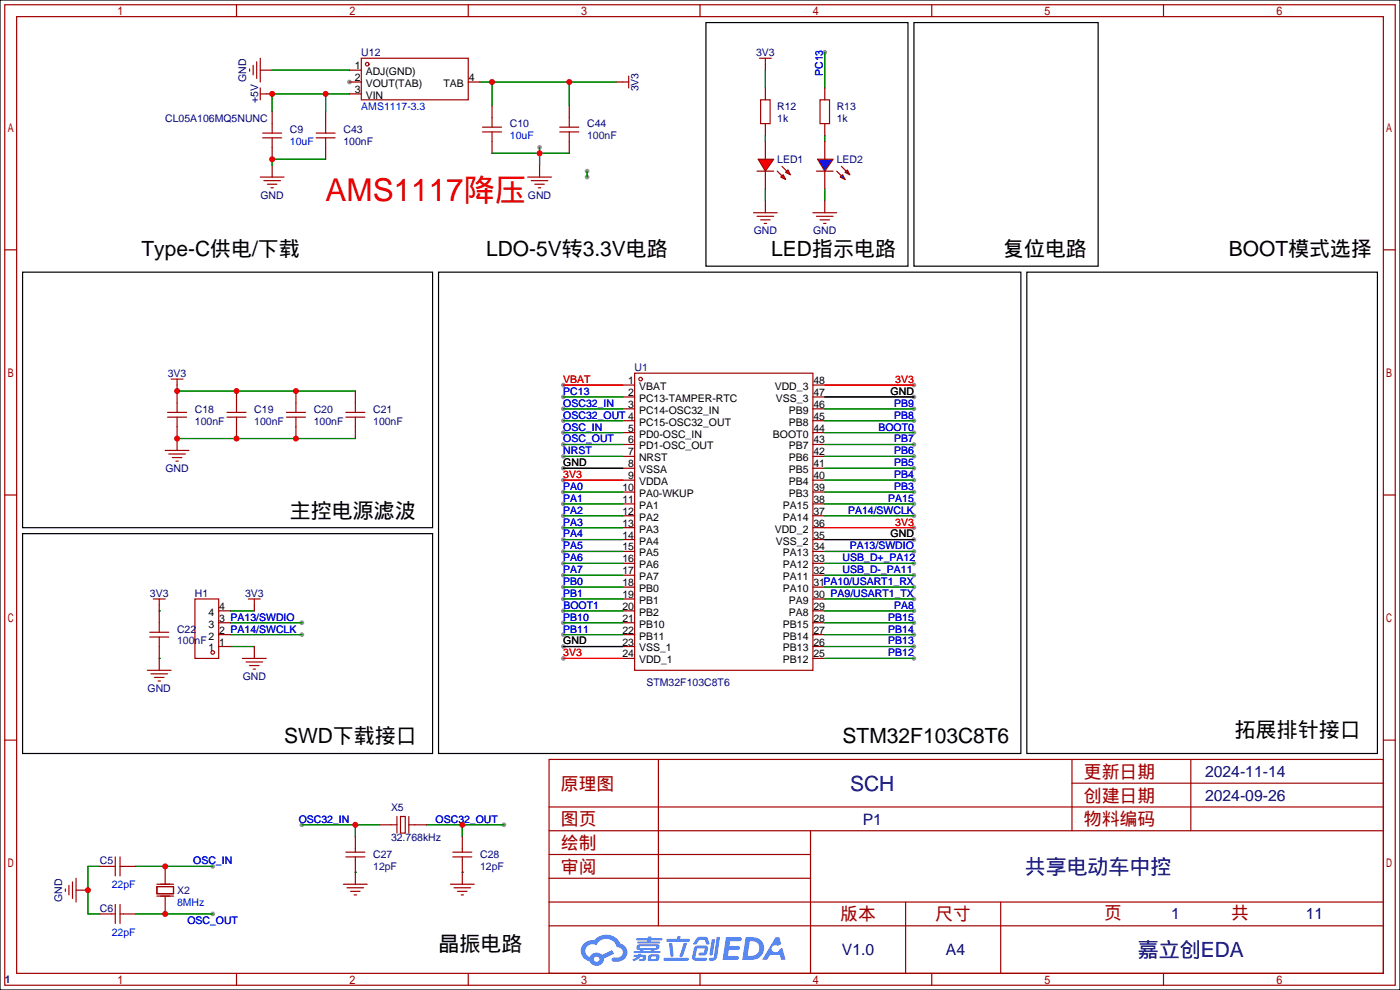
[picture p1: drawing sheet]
<svg xmlns="http://www.w3.org/2000/svg" width="299mm" height="212mm" viewBox="0 0 299 212" stroke-linecap="round" stroke-linejoin="round" font-family="sans-serif">
<path d="M0 0h299.2v211.6h-299.2z" fill="#fff" stroke="#000" stroke-width=".25"/>
<g fill="#999">
<circle cx="74.7" cy="17.5" r=".51"/>
<circle cx="176.3" cy="11.2" r=".51"/>
<circle cx="64.5" cy="133.1" r=".51"/>
<circle cx="64.5" cy="135.6" r=".51"/>
<circle cx="195.3" cy="140.7" r=".51"/>
<circle cx="195.3" cy="138.2" r=".51"/>
<circle cx="195.3" cy="135.6" r=".51"/>
<circle cx="195.3" cy="133.1" r=".51"/>
<circle cx="195.3" cy="130.6" r=".51"/>
<circle cx="195.3" cy="128" r=".51"/>
<circle cx="195.3" cy="122.9" r=".51"/>
<circle cx="195.3" cy="120.4" r=".51"/>
<circle cx="195.3" cy="117.9" r=".51"/>
<circle cx="195.3" cy="110.2" r=".51"/>
<circle cx="195.3" cy="107.7" r=".51"/>
<circle cx="195.3" cy="105.2" r=".51"/>
<circle cx="195.3" cy="102.6" r=".51"/>
<circle cx="195.3" cy="100.1" r=".51"/>
<circle cx="195.3" cy="97.5" r=".51"/>
<circle cx="195.3" cy="95" r=".51"/>
<circle cx="195.3" cy="89.9" r=".51"/>
<circle cx="195.3" cy="87.4" r=".51"/>
<circle cx="195.3" cy="125.5" r=".51"/>
<circle cx="195.3" cy="82.3" r=".51"/>
<circle cx="195.3" cy="92.5" r=".51"/>
<circle cx="195.3" cy="84.8" r=".51"/>
<circle cx="120.4" cy="82.3" r=".51"/>
<circle cx="120.4" cy="84.8" r=".51"/>
<circle cx="120.4" cy="87.4" r=".51"/>
<circle cx="120.4" cy="89.9" r=".51"/>
<circle cx="120.4" cy="92.5" r=".51"/>
<circle cx="120.4" cy="95" r=".51"/>
<circle cx="120.4" cy="97.5" r=".51"/>
<circle cx="120.4" cy="102.6" r=".51"/>
<circle cx="120.4" cy="105.2" r=".51"/>
<circle cx="120.4" cy="107.7" r=".51"/>
<circle cx="120.4" cy="110.2" r=".51"/>
<circle cx="120.4" cy="112.8" r=".51"/>
<circle cx="120.4" cy="115.3" r=".51"/>
<circle cx="120.4" cy="117.9" r=".51"/>
<circle cx="120.4" cy="120.4" r=".51"/>
<circle cx="120.4" cy="122.9" r=".51"/>
<circle cx="120.4" cy="125.5" r=".51"/>
<circle cx="120.4" cy="128" r=".51"/>
<circle cx="120.4" cy="130.6" r=".51"/>
<circle cx="120.4" cy="133.1" r=".51"/>
<circle cx="120.4" cy="135.6" r=".51"/>
<circle cx="120.4" cy="140.7" r=".51"/>
<circle cx="120.4" cy="100.1" r=".51"/>
<circle cx="120.4" cy="138.2" r=".51"/>
<circle cx="195.3" cy="112.8" r=".51"/>
<circle cx="195.3" cy="115.3" r=".51"/>
<circle cx="64.5" cy="176.3" r=".51"/>
<circle cx="107.7" cy="176.3" r=".51"/>
<circle cx="45.5" cy="195.3" r=".51"/>
<circle cx="45.5" cy="185.2" r=".51"/>
<circle cx="115.3" cy="31.5" r=".51"/>
<circle cx="125.5" cy="36.6" r=".51"/>
<circle cx="125.5" cy="37.8" r=".51"/>
</g>
<g fill="none" stroke="#a10000" stroke-width=".25">
<path d="M1 1h297.2v209.6h-297.2zM3.6 3.6h292.1v204.4h-292.1zM50.5 1v2.6M100.1 1v2.6M149.6 1v2.6M199.1 1v2.6M248.7 1v2.6M1 53.4h2.6M295.7 53.4h2.5M1 105.8h2.6M295.7 105.8h2.5M1 158.2h2.6"/>
<path d="M295.7 158.2h2.5M117.3 162.3h178.4v45.7h-178.4zM117.3 177.5h178.4M117.3 172.5h178.4M140.7 162.3v35.6M173.2 177.5v30.5M229.1 162.3v15.2M229.1 167.4h66.6M254.5 162.3v15.2M117.3 182.6h55.9M117.3 197.9h178.4M117.3 192.8h178.4"/>
<path d="M117.3 187.7h55.9M193.5 192.8v15.2M213.9 192.8v15.2M50.5 208v2.6M100.1 208v2.6M149.6 208v2.6M199.1 208v2.6M248.7 208v2.6"/>
</g>
<g fill="#5487ff">
<path d="M155.2 200.3h2.6a.48 .48 0 0 1 .7 .4 .48 .48 0 0 1-.6 .4h-1.8l-.2 1.1h1.9a.43 .43 0 0 1 .4 .4 .43 .43 0 0 1-.5 .4h-1.9l-.2 1.3h1.7a.45 .45 0 0 1 .5 .2 .45 .45 0 0 1-.1 .6h-3.3z"/>
<path d="M165.7 200.3h.9l.4 1.5-.8 .3a.84 .84 0 0 0-1.2 .3 .84 .84 0 0 0 .4 1.1 .84 .84 0 0 0 1.1-.4l.1-.2 .6-.3 .7 2.5h-1l-.2-1h-2.1l-.6 1h-1.1z"/>
<path d="M152.1 200.8h.7l-.5 3.1a.36 .36 0 0 1-.3 .3 .36 .36 0 0 1-.4-.3z"/>
<path d="M153.2 200.2h.7l-.6 4.3a1.13 1.13 0 0 1-1.8 .6l.2-.4h.7l.2-.2z"/>
<path d="M148.9 200.6l.6-.4h1a.77 .77 0 0 1 .9 .5l.3 1-.2 .2h-.5l-.3-.9-.2-.2-1 .1-.7 1-.6-.1-.1-.2z"/>
<path d="M148.4 202.4l.6-.3h1.7a.81 .81 0 0 1 .7 .5 .81 .81 0 0 1-.2 .8 .81 .81 0 0 1-.9 .8h-.7a.32 .32 0 0 1-.3-.3 .32 .32 0 0 1 .4-.3h.7l.2-.9-1.6 .1-.4 1.8 2.2 .1a.32 .32 0 0 1 .3 .4 .32 .32 0 0 1-.4 .2h-2.2l-.5-.3-.1-.5z"/>
<path d="M141.9 204.7h5a.33 .33 0 0 1 .3 .3 .33 .33 0 0 1-.3 .3h-4.9l-.2-.1z"/>
<path d="M146.1 201.5h.8l-.7 2a.98 .98 0 0 1-.7 1.1l-.3-.3z"/>
<path d="M143 201.6h.7l.3 2.5a.34 .34 0 0 1-.3 .4 .34 .34 0 0 1-.4-.3z"/>
<path d="M142.5 200.7h2.1l.3-.6h.6l-.1 .6h1.7a.32 .32 0 0 1 .4 .3 .32 .32 0 0 1-.4 .3h-4.5l-.2-.2z"/>
<path d="M135.5 204.1h.9l.1-.3h.6v.3h.8a.82 .82 0 0 1-.5 1.3h-.8v-.4l.7-.1 .1-.3a.68 .68 0 0 0-1 .4l-1.1 .4-.1-.4 .9-.5h-.7z"/>
<path d="M136 200.5h2.4l.1-.3h.7v.3h2.2l.2 .3-.2 .2h-2.3v.2h1.8l.2 .3-.2 .1h-4.5l-.1-.4h2l.1-.2h-2.3l-.1-.2z"/>
<path d="M159.4 200.3l-.8 4.9h1.7a2.5 2.5 0 0 0 3-2.5 2.5 2.5 0 0 0-3.1-2.4zM160.3 201.1a1.61 1.61 0 0 1 2 1.5 1.61 1.61 0 0 1-1.8 1.7h-.7z"/>
<path d="M136.2 202a.55 .55 0 0 0-.2 .8 .55 .55 0 0 0 .7 .2l.1 .3h-1.3v.3l5.4 .1 .3-.2-.2-.2h-1.2l.2-.3a.7 .7 0 0 0 .8-.3 .7 .7 0 0 0 0-.8l-4.2-.1zM136.8 202.3l3.3-.1 .1 .1-.2 .3h-3.2zM137.5 203h1.7l-.2 .3h-1.4z"/>
<path d="M138.6 204.2a1.05 1.05 0 0 0 0 1.2 2.91 2.91 0 0 0 2.2-.2 .98 .98 0 0 0 0-1.2h-1.6zM139.2 204.5l.9-.1 .1 .4-.2 .2-.8-.1z"/>
<path d="M124.9 201.6a2.23 2.23 0 0 0-.7 2.3 2.23 2.23 0 0 0 1.8 1.6 1.58 1.58 0 0 0 1.8 .9 1.58 1.58 0 0 0 1.3-1.5l2.2-1.1-.5-.7-2.1 1a1.65 1.65 0 0 0-2.7 .4 1.45 1.45 0 0 1-.8-1.9 1.45 1.45 0 0 1 2-.7l.3 .1a2.3 2.3 0 0 1 2.3-1.3 2.3 2.3 0 0 1 2 1.7 1.12 1.12 0 0 1 1.3 1 1.12 1.12 0 0 1-1.1 1.2h-.7a.45 .45 0 0 0-.6 .4 .45 .45 0 0 0 .5 .5 2.21 2.21 0 0 0 2.2-.5 2.21 2.21 0 0 0 .5-2.3 2.13 2.13 0 0 0-1.3-1.1 3.3 3.3 0 0 0-5.6-.7l-1.1 .1zM127 205a.57 .57 0 0 1 1.1 0 .57 .57 0 0 1-1.1 0z"/>
</g>
<g fill="none" stroke="#008700" stroke-width=".25">
<path d="M58.2 15h16.5M102.6 17.5h29.2M105.2 17.5v5.1M121.7 17.5v5.1M163.6 15v3.8M176.3 11.2v7.6M69.6 34h-11.4v1.3M69.6 20.1v3.8M74.7 20.1h-16.5v3.8M105.2 32.8h16.5M115.3 31.5v3.8M125.5 36.6v1.2"/>
<path d="M163.6 29v1.2M176.3 29v1.2M163.6 40.4v2.5M176.3 40.4v2.5M37.8 83.6h38.1M37.8 93.7h38.1M120.4 97.5h12.7M120.4 95h12.7M120.4 89.9h12.7M120.4 87.4h12.7M120.4 92.5h12.7M120.4 84.8h12.7"/>
<path d="M176.3 97.5h19M176.3 95h19M176.3 89.9h19M176.3 87.4h19M176.3 92.5h19M120.4 117.9h12.7M120.4 110.2h12.7M120.4 107.7h12.7M120.4 105.2h12.7M120.4 112.8h12.7M120.4 115.3h12.7M176.3 117.9h19"/>
<path d="M176.3 110.2h19M176.3 107.7h19M176.3 105.2h19M176.3 102.6h19M176.3 100.1h19M34 130.6h.1M49.3 133.1h15.2M49.3 130.6h5.1M49.3 138.2h5.1M49.3 135.6h15.2M120.4 133.1h12.7M120.4 130.6h12.7"/>
<path d="M120.4 135.6h12.7M120.4 128h12.7M120.4 122.9h12.7M120.4 120.4h12.7M120.4 125.5h12.7M176.3 133.1h19M176.3 130.6h19M176.3 138.2h19M176.3 135.6h19M176.3 128h19M176.3 122.9h19M176.3 120.4h19"/>
<path d="M176.3 125.5h19M34 140.7h.1M176.3 140.7h19M64.5 176.3h16.5M75.9 176.3v2.5M91.2 176.3h16.5M98.8 176.3v2.5M21.3 185.2h-2.5v10.1h2.5M29 185.2h16.5M29 195.3h16.5M75.9 186.4h.1M98.8 186.4h.1"/>
</g>
<path d="M150.9 4.8h43.2v52.1h-43.2zM195.3 4.8h39.4v52.1h-39.4zM4.8 58.2h87.7v54.6h-87.7zM93.7 58.2h124.5v102.8h-124.5zM219.5 58.2h74.9v102.8h-74.9zM176.3 84.8h19M4.8 114h87.7v47h-87.7zM120.4 100.1h12.7M176.3 115.3h19M120.4 138.2h12.7" fill="none" stroke="#000" stroke-width=".25"/>
<g fill="none" stroke="#870000" stroke-width=".25">
<path d="M55.6 15h2.6M74.7 15h2.5M74.7 17.5h2.5M100.1 17.5h2.5M131.8 17.5h1.3M163.6 13.7v1.3M163.6 18.8v2.5M176.3 18.8v2.5M56.9 20.1h1.3M58.2 23.9v2.5M58.2 31.5v2.5M58.2 35.3v2.5"/>
<path d="M69.6 23.9v2.5M69.6 31.5v2.5M74.7 20.1h2.5M105.2 22.6v2.5M105.2 30.2v2.6M115.3 35.3v2.5M121.7 22.6v2.5M121.7 30.2v2.6M163.6 26.4v2.6M163.6 30.2v3.8M163.6 36.6v3.8M176.3 26.4v2.6"/>
<path d="M163.6 42.9v2.6M176.3 42.9v2.6M37.8 82.3v3.8M37.8 91.2v5.1M50.5 83.6v2.5M50.5 91.2v2.5M63.2 83.6v2.5M63.2 91.2v2.5M75.9 83.6v2.5M75.9 91.2v2.5M133.1 82.3h2.5M133.1 84.8h2.5"/>
<path d="M133.1 87.4h2.5M133.1 89.9h2.5M133.1 92.5h2.5M133.1 95h2.5M133.1 97.5h2.5M173.7 82.3h2.6M173.7 84.8h2.6M173.7 87.4h2.6M173.7 89.9h2.6M173.7 92.5h2.6M173.7 95h2.6M173.7 97.5h2.6"/>
<path d="M133.1 100.1h2.5M133.1 102.6h2.5M133.1 105.2h2.5M133.1 107.7h2.5M133.1 110.2h2.5M133.1 112.8h2.5M133.1 115.3h2.5M133.1 117.9h2.5M173.7 100.1h2.6M173.7 102.6h2.6M173.7 105.2h2.6M173.7 107.7h2.6"/>
<path d="M173.7 110.2h2.6M173.7 112.8h2.6M173.7 115.3h2.6M173.7 117.9h2.6M34 129.3v3.8M34 138.2v5.1M46.7 138.2h2.6M46.7 135.6h2.6M46.7 133.1h2.6M46.7 130.6h2.6M54.4 129.3v1.3M54.4 138.2v2.5"/>
<path d="M133.1 138.2h2.5M133.1 135.6h2.5M133.1 133.1h2.5M133.1 130.6h2.5M133.1 120.4h2.5M133.1 122.9h2.5M133.1 125.5h2.5M133.1 128h2.5M173.7 138.2h2.6M173.7 135.6h2.6M173.7 133.1h2.6M173.7 130.6h2.6"/>
<path d="M173.7 120.4h2.6M173.7 122.9h2.6M173.7 125.5h2.6M173.7 128h2.6M133.1 140.7h2.5M173.7 140.7h2.6M75.9 178.8v2.6M81 176.3h2.6M88.6 176.3h2.6M98.8 178.8v2.6M16.3 190.2h2.5M21.3 195.3h2.6"/>
<path d="M21.3 185.2h2.6M26.4 195.3h2.6M26.4 185.2h2.6M35.3 185.2v3.8M35.3 191.5v3.8M75.9 183.9v5.1M98.8 183.9v5.1"/>
</g>
<g fill="none" stroke="#a10000" stroke-width=".25">
<path d="M53.3 14.7v.5M54.1 14v2M54.9 13.2v3.6M55.6 12.4v5.1M55.6 18.8v2.5M77.2 12.4h22.9v8.9h-22.9zM133.1 17.5h1.3M134.4 16.3v2.5M162.3 12.4h2.5M163.6 12.4v1.3M55.6 37.8h5.1M55.6 20.1h1.3"/>
<path d="M56.1 29.5h4.1M56.1 28.4h4.1M56.4 38.6h3.5M57.1 39.4h2.1M58.2 26.4v2M58.2 29.5v2M67.6 29.5h4M67.6 28.4h4M69.6 26.4v2M69.6 29.5v2M103.1 28.2h4.1M103.1 27.2h4.1"/>
<path d="M105.2 25.1v2.1M105.2 28.2v2M112.8 37.8h5.1M113.5 38.6h3.6M114.3 39.4h2M119.6 28.2h4.1M119.6 27.2h4.1M121.7 25.1v2.1M121.7 28.2v2M161.8 36.6h3.6M162.6 21.3h2v5.1h-2zM175.3 21.3h2v5.1h-2z"/>
<path d="M57.9 40.1h.5M115.1 40.1h.5M161 45.5h5.1M161.8 46.2h3.6M162.6 47h2M163.3 47.8h.5M173.7 45.5h5.1M174.5 46.2h3.6M175.3 47h2M176 47.8h.5M135.6 79.8h38.1v63.5h-38.1zM35.3 96.3h5.1"/>
<path d="M35.8 89.2h4.1M35.8 88.1h4.1M36.1 97h3.5M36.6 81h2.5M36.8 97.8h2.1M37.6 98.6h.5M37.8 81v1.3M37.8 86.1v2M37.8 89.2v2M48.5 89.2h4.1M48.5 88.1h4.1M50.5 86.1v2"/>
<path d="M50.5 89.2v2M61.2 89.2h4.1M61.2 88.1h4.1M63.2 86.1v2M63.2 89.2v2M73.9 89.2h4.1M73.9 88.1h4.1M75.9 86.1v2M75.9 89.2v2M32 136.1h4.1M32 135.1h4.1M32.8 128h2.5"/>
<path d="M34 128v1.3M34 133.1v2M34 136.1v2.1M41.7 128h5v12.7h-5zM53.1 128h2.5M54.4 128v1.3M31.5 143.3h5.1M32.3 144h3.5M33 144.8h2.1M33.8 145.5h.5M51.8 140.7h5.1M52.6 141.5h3.5"/>
<path d="M53.3 142.2h2.1M54.1 143h.5M83.6 176.3h1.2M84.8 174.5v3.6M85.6 174.5h1v3.6h-1zM87.4 176.3h1.2M87.4 174.5v3.6M14 190v.5M14.7 189.2v2.1M15.5 188.5v3.5M16.3 187.7v5.1M23.9 195.3h.7"/>
<path d="M23.9 185.2h.7M24.6 183.1v4.1M24.6 193.3v4.1M25.7 183.1v4.1M25.7 193.3v4.1M25.7 195.3h.7M25.7 185.2h.7M33.5 189.5h3.6v1.5h-3.6zM33.5 189h3.6M33.5 191.5h3.6M73.4 189h5.1M73.9 183.1h4.1"/>
<path d="M73.9 182.1h4.1M74.2 189.7h3.5M74.9 190.5h2.1M75.7 191.3h.5M75.9 181.4v.7M75.9 183.1v.8M96.3 189h5M96.8 183.1h4M96.8 182.1h4M97 189.7h3.6M97.8 190.5h2M98.6 191.3h.5"/>
<path d="M98.8 181.4v.7M98.8 183.1v.8"/>
<circle cx="78.5" cy="13.7" r=".38"/>
<circle cx="136.9" cy="81" r=".38"/>
<circle cx="45.5" cy="139.4" r=".38"/>
</g>
<path d="M120.4 82.3h12.7M176.3 82.3h19M120.4 102.6h12.7M176.3 112.8h19M120.4 140.7h12.7" fill="none" stroke="#f00" stroke-width=".25"/>
<g fill="#f00" stroke="#a10000" stroke-width=".25">
<path d="M162.1 34h3.3l-1.8 2.6z"/>
<path d="M168.4 36.3l.5 1-1-.5z"/>
<path d="M166.9 37.8l.5-.5 .5 1.1z"/>
</g>
<path d="M166.1 36.6l1 1M167.1 35.6l1 1M174.5 36.6h3.6" fill="none" stroke="#a10000" stroke-width=".25"/>
<path d="M176.3 30.2v3.8M176.3 36.6v3.8" fill="none" stroke="#870000" stroke-width=".25"/>
<g fill="#00f" stroke="#a10000" stroke-width=".25">
<path d="M174.8 34h3.3l-1.8 2.6z"/>
<path d="M181.1 36.3l.5 1-1-.5z"/>
<path d="M179.6 37.8l.5-.5 .5 1.1z"/>
</g>
<path d="M178.8 36.6l1 1M179.8 35.6l1 1" fill="none" stroke="#a10000" stroke-width=".25"/>
<g fill="#c00">
<circle cx="37.8" cy="83.6" r=".63"/>
<circle cx="50.5" cy="83.6" r=".63"/>
<circle cx="63.2" cy="83.6" r=".63"/>
<circle cx="37.8" cy="93.7" r=".63"/>
<circle cx="50.5" cy="93.7" r=".63"/>
<circle cx="63.2" cy="93.7" r=".63"/>
<circle cx="75.9" cy="176.3" r=".63"/>
<circle cx="98.8" cy="176.3" r=".63"/>
<circle cx="18.8" cy="190.2" r=".63"/>
<circle cx="35.3" cy="195.3" r=".63"/>
<circle cx="35.3" cy="185.2" r=".63"/>
<circle cx="105.2" cy="17.5" r=".63"/>
<circle cx="121.7" cy="17.5" r=".63"/>
<circle cx="58.2" cy="34" r=".63"/>
<circle cx="115.3" cy="32.8" r=".63"/>
<circle cx="69.6" cy="20.1" r=".63"/>
<circle cx="58.2" cy="20.1" r=".63"/>
</g>
<text font-size="6.7" fill="#f00" x="69.6" y="42.9">AMS1117降压</text>
<g font-size="4.5">
<text x="30.2" y="54.7">Type-C供电/下载</text>
<text x="103.9" y="54.7">LDO-5V转3.3V电路</text>
<text x="164.8" y="54.7">LED指示电路</text>
<text x="214.4" y="54.7">复位电路</text>
<text x="262.6" y="54.7">BOOT模式选择</text>
<text x="62" y="110.6">主控电源滤波</text>
<text x="60.7" y="158.9">SWD下载接口</text>
<text x="180.1" y="158.9">STM32F103C8T6</text>
<text x="263.9" y="157.6">拓展排针接口</text>
<text x="93.7" y="203.3">晶振电路</text>
</g>
<g font-size="4.5" fill="#000080">
<text x="181.7" y="169">SCH</text>
<text x="219" y="186.8">共享电动车中控</text>
<text x="243.2" y="204.6">嘉立创EDA</text>
</g>
<g font-size="3.8" fill="#a00000">
<text x="231.6" y="166.2">更新日期</text>
<text x="119.9" y="168.8">原理图</text>
<text x="231.6" y="171.3">创建日期</text>
<text x="119.9" y="176.4">图页</text>
<text x="231.6" y="176.4">物料编码</text>
<text x="119.9" y="181.5">绘制</text>
<text x="119.9" y="186.6">审阅</text>
<text x="179.6" y="196.7">版本</text>
<text x="199.9" y="196.7">尺寸</text>
<text x="236" y="196.5">页</text>
<text x="263.1" y="196.5">共</text>
</g>
<g font-size="3.4" fill="#000080">
<text x="257.6" y="166.1">2024-11-14</text>
<text x="257.6" y="171.2">2024-09-26</text>
<text x="184.4" y="176.2">P1</text>
<text x="250.3" y="196.3">1</text>
<text x="279.1" y="196.3">11</text>
<text x="179.9" y="204.2">V1.0</text>
<text x="202.2" y="204.2">A4</text>
</g>
<g font-size="2.2" fill="#000080">
<text x="77.2" y="12">U12</text>
<text x="161.6" y="12">3V3</text>
<text x="52.6" y="17.5" transform="rotate(-90 52.6 17.5)">GND</text>
<text x="55.2" y="22.1" transform="rotate(-90 55.2 22.1)">+5V</text>
<text x="136.5" y="19.5" transform="rotate(-90 136.5 19.5)">3V3</text>
<text x="166.1" y="23.4">R12</text>
<text x="178.8" y="23.4">R13</text>
<text x="35.3" y="26">CL05A106MQ5NUNC</text>
<text x="62" y="28.5">C9</text>
<text x="73.4" y="28.5">C43</text>
<text x="109" y="27.2">C10</text>
<text x="125.5" y="27.2">C44</text>
<text x="125.5" y="29.8">100nF</text>
<text x="166.1" y="26">1k</text>
<text x="178.8" y="26">1k</text>
<text x="73.4" y="31">100nF</text>
<text x="166.1" y="34.9">LED1</text>
<text x="178.8" y="34.9">LED2</text>
<text x="55.7" y="42.5">GND</text>
<text x="112.8" y="42.5">GND</text>
<text x="161.1" y="50.1">GND</text>
<text x="173.8" y="50.1">GND</text>
<text x="35.9" y="80.6">3V3</text>
<text x="135.6" y="79.3">U1</text>
<text x="41.7" y="88.2">C18</text>
<text x="54.4" y="88.2">C19</text>
<text x="67.1" y="88.2">C20</text>
<text x="79.8" y="88.2">C21</text>
<text x="41.7" y="90.7">100nF</text>
<text x="54.4" y="90.7">100nF</text>
<text x="67.1" y="90.7">100nF</text>
<text x="79.8" y="90.7">100nF</text>
<text x="35.4" y="100.9">GND</text>
<text x="32" y="127.6">3V3</text>
<text x="41.7" y="127.6">H1</text>
<text x="52.4" y="127.6">3V3</text>
<text x="37.8" y="135.2">C22</text>
<text x="37.8" y="137.7">100nF</text>
<text x="31.5" y="147.9">GND</text>
<text x="51.9" y="145.3">GND</text>
<text x="138.2" y="146.6">STM32F103C8T6</text>
<text x="83.6" y="173.3">X5</text>
<text x="83.6" y="179.6">32.768kHz</text>
<text x="21.3" y="184.7">C5</text>
<text x="79.8" y="183.4">C27</text>
<text x="79.8" y="186">12pF</text>
<text x="102.6" y="183.4">C28</text>
<text x="102.6" y="186">12pF</text>
<text x="37.8" y="191.1">X2</text>
<text x="13.3" y="192.7" transform="rotate(-90 13.3 192.7)">GND</text>
<text x="21.3" y="194.9">C6</text>
<text x="1" y="210.1">1</text>
</g>
<g font-size="2.2">
<text x="75.8" y="14.8">1</text>
<text x="75.8" y="17.3">2</text>
<text x="78.2" y="16">ADJ(GND)</text>
<text x="100.2" y="17.3">4</text>
<text x="75.8" y="19.9">3</text>
<text x="78.2" y="18.6">VOUT(TAB)</text>
<text x="78.2" y="21.1">VIN</text>
<text x="94.8" y="18.6">TAB</text>
<text x="134.3" y="82.1">1</text>
<text x="136.6" y="83.4">VBAT</text>
<text x="165.6" y="83.4">VDD_3</text>
<text x="173.9" y="82.1">48</text>
<text x="134.3" y="84.6">2</text>
<text x="134.3" y="87.2">3</text>
<text x="136.6" y="85.9">PC13-TAMPER-RTC</text>
<text x="136.6" y="88.4">PC14-OSC32_IN</text>
<text x="165.8" y="85.9">VSS_3</text>
<text x="168.6" y="88.4">PB9</text>
<text x="173.9" y="89.7">45</text>
<text x="173.9" y="87.2">46</text>
<text x="173.9" y="84.6">47</text>
<text x="190.3" y="84.4">GND</text>
<text x="134.3" y="92.2">5</text>
<text x="134.3" y="94.8">6</text>
<text x="136.6" y="91">PC15-OSC32_OUT</text>
<text x="136.6" y="93.5">PD0-OSC_IN</text>
<text x="165.2" y="93.5">BOOT0</text>
<text x="168.6" y="91">PB8</text>
<text x="173.9" y="94.8">43</text>
<text x="173.9" y="92.2">44</text>
<text x="120.4" y="99.6">GND</text>
<text x="134.3" y="97.3">7</text>
<text x="134.3" y="99.9">8</text>
<text x="136.6" y="96.1">PD1-OSC_OUT</text>
<text x="136.6" y="98.6">NRST</text>
<text x="136.6" y="101.1">VSSA</text>
<text x="168.6" y="101.1">PB5</text>
<text x="168.6" y="98.6">PB6</text>
<text x="168.6" y="96.1">PB7</text>
<text x="173.9" y="99.9">41</text>
<text x="173.9" y="97.3">42</text>
<text x="133" y="104.9">10</text>
<text x="133" y="107.5">11</text>
<text x="134.3" y="102.4">9</text>
<text x="136.6" y="103.7">VDDA</text>
<text x="136.6" y="106.2">PA0-WKUP</text>
<text x="168.6" y="106.2">PB3</text>
<text x="168.6" y="103.7">PB4</text>
<text x="173.9" y="107.5">38</text>
<text x="173.9" y="104.9">39</text>
<text x="173.9" y="102.4">40</text>
<text x="133" y="110">12</text>
<text x="133" y="112.6">13</text>
<text x="136.6" y="108.8">PA1</text>
<text x="136.6" y="111.3">PA2</text>
<text x="136.6" y="113.8">PA3</text>
<text x="165.6" y="113.8">VDD_2</text>
<text x="167.3" y="111.3">PA14</text>
<text x="167.3" y="108.8">PA15</text>
<text x="173.9" y="112.6">36</text>
<text x="173.9" y="110">37</text>
<text x="133" y="115.1">14</text>
<text x="133" y="117.6">15</text>
<text x="136.6" y="116.4">PA4</text>
<text x="136.6" y="118.9">PA5</text>
<text x="165.8" y="116.4">VSS_2</text>
<text x="167.3" y="118.9">PA13</text>
<text x="173.9" y="117.6">34</text>
<text x="173.9" y="115.1">35</text>
<text x="190.3" y="114.9">GND</text>
<text x="133" y="120.2">16</text>
<text x="133" y="122.7">17</text>
<text x="133" y="125.3">18</text>
<text x="136.6" y="121.5">PA6</text>
<text x="136.6" y="124">PA7</text>
<text x="167.3" y="124">PA11</text>
<text x="167.3" y="121.5">PA12</text>
<text x="173.9" y="125.3">31PA10/USART1_RX</text>
<text x="173.9" y="122.7">32</text>
<text x="173.9" y="120.2">33</text>
<text x="44.5" y="131.6">4</text>
<text x="46.9" y="130.3">4</text>
<text x="133" y="127.8">19</text>
<text x="133" y="130.3">20</text>
<text x="136.6" y="126.5">PB0</text>
<text x="136.6" y="129.1">PB1</text>
<text x="136.6" y="131.6">PB2</text>
<text x="167.3" y="126.5">PA10</text>
<text x="168.6" y="131.6">PA8</text>
<text x="168.6" y="129.1">PA9</text>
<text x="173.9" y="130.3">29</text>
<text x="173.9" y="127.8">30 PA9/USART1_TX</text>
<text x="44.5" y="136.7">2</text>
<text x="44.5" y="134.2">3</text>
<text x="46.9" y="138">1</text>
<text x="46.9" y="135.4">2 PA14/SWCLK</text>
<text x="46.9" y="132.9">3 PA13/SWDIO</text>
<text x="120.4" y="137.7">GND</text>
<text x="133" y="132.9">21</text>
<text x="133" y="135.4">22</text>
<text x="133" y="138">23</text>
<text x="136.6" y="134.2">PB10</text>
<text x="136.6" y="136.7">PB11</text>
<text x="167.3" y="136.7">PB14</text>
<text x="167.3" y="134.2">PB15</text>
<text x="173.9" y="138">26</text>
<text x="173.9" y="135.4">27</text>
<text x="173.9" y="132.9">28</text>
<text x="44.5" y="139.2">1</text>
<text x="133" y="140.5">24</text>
<text x="136.6" y="139.2">VSS_1</text>
<text x="136.6" y="141.8">VDD_1</text>
<text x="167.3" y="141.8">PB12</text>
<text x="167.3" y="139.2">PB13</text>
<text x="173.9" y="140.5">25</text>
</g>
<g font-size="2.2" fill="#00f">
<text x="175.8" y="16.3" transform="rotate(-90 175.8 16.3)">PC13</text>
<text x="77.2" y="23.4">AMS1117-3.3</text>
<text x="109" y="29.8">10uF</text>
<text x="62" y="31">10uF</text>
<text x="120.4" y="84.4">PC13</text>
<text x="120.4" y="86.9">OSC32_IN</text>
<text x="120.4" y="89.5">OSC32_OUT 4</text>
<text x="191.1" y="89.5">PB8</text>
<text x="191.1" y="86.9">PB9</text>
<text x="120.4" y="92">OSC_IN</text>
<text x="120.4" y="94.5">OSC_OUT</text>
<text x="187.7" y="92">BOOT0</text>
<text x="191.1" y="94.5">PB7</text>
<text x="120.4" y="97.1">NRST</text>
<text x="191.1" y="99.6">PB5</text>
<text x="191.1" y="97.1">PB6</text>
<text x="120.4" y="104.7">PA0</text>
<text x="120.4" y="107.2">PA1</text>
<text x="189.8" y="107.2">PA15</text>
<text x="191.1" y="104.7">PB3</text>
<text x="191.1" y="102.2">PB4</text>
<text x="120.4" y="109.8">PA2</text>
<text x="120.4" y="112.3">PA3</text>
<text x="181.3" y="109.8">PA14/SWCLK</text>
<text x="120.4" y="114.9">PA4</text>
<text x="120.4" y="117.4">PA5</text>
<text x="120.4" y="119.9">PA6</text>
<text x="180.1" y="119.9">USB_D+_PA12</text>
<text x="181.6" y="117.4">PA13/SWDIO</text>
<text x="120.4" y="122.5">PA7</text>
<text x="120.4" y="125">PB0</text>
<text x="180.1" y="122.5">USB_D-_PA11</text>
<text x="120.4" y="127.6">PB1</text>
<text x="120.4" y="130.1">BOOT1</text>
<text x="191.1" y="130.1">PA8</text>
<text x="120.4" y="132.6">PB10</text>
<text x="120.4" y="135.2">PB11</text>
<text x="189.8" y="137.7">PB13</text>
<text x="189.8" y="135.2">PB14</text>
<text x="189.8" y="132.6">PB15</text>
<text x="189.8" y="140.3">PB12</text>
<text x="63.8" y="175.8">OSC32_IN</text>
<text x="93.1" y="175.8">OSC32_OUT</text>
<text x="41.3" y="184.7">OSC_IN</text>
<text x="23.9" y="189.8">22pF</text>
<text x="37.8" y="193.6">8MHz</text>
<text x="40" y="197.4">OSC_OUT</text>
<text x="23.9" y="200">22pF</text>
</g>
<g font-size="2.2" fill="#f00">
<text x="120.4" y="81.8">VBAT</text>
<text x="191.3" y="81.8">3V3</text>
<text x="120.4" y="102.2">3V3</text>
<text x="191.3" y="112.3">3V3</text>
<text x="120.4" y="140.3">3V3</text>
</g>
</svg>
